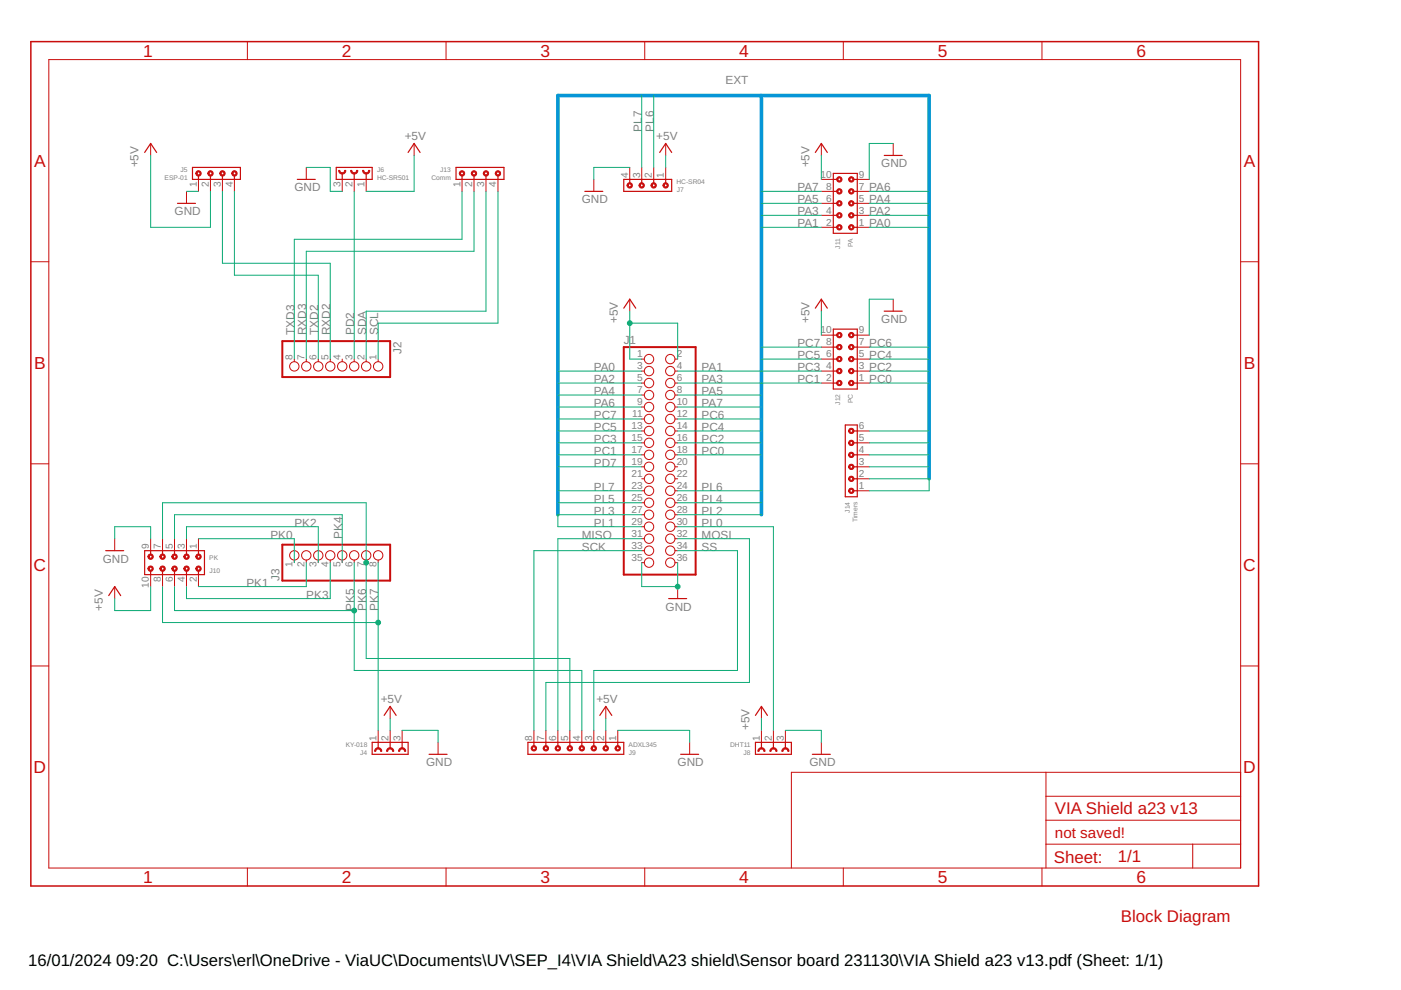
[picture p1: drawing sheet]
<svg xmlns="http://www.w3.org/2000/svg" width="297mm" height="210mm" viewBox="0 0 297 210" stroke-linecap="round" stroke-linejoin="round" font-family="sans-serif">
<path d="M59.9 72.3h22.8v7.6h-22.8zM132.2 73.6h15.3v48.2h-15.3zM59.9 115.5h22.8v7.6h-22.8z" fill="none" stroke="#c90d0c" stroke-width=".42"/>
<g fill="none" stroke="#c90d0c" stroke-width=".21">
<path d="M10.4 12.6h252.6v171.4h-252.6zM52.5 8.8v3.8M94.6 8.8v3.8M136.7 8.8v3.8M178.8 8.8v3.8M220.9 8.8v3.8M31.9 30.4v2.6M42.1 38v2.6M44.6 38v2.6M47.2 38v2.6M49.7 38v2.6M64.9 35.5v2.5"/>
<path d="M72.6 38v2.6M75.1 38v2.6M77.6 38v2.6M87.8 30.4v2.6M98 38v2.6M100.5 38v2.6M103 38v2.6M105.6 38v2.6M125.9 38v2.6M133.5 35.5v2.5M136.1 35.5v2.5M138.6 35.5v2.5"/>
<path d="M141.1 30.4v2.6M141.1 35.5v2.5M174.1 30.4v2.6M174.1 38h2.6M181.8 38h2.5M189.4 30.4v2.6M6.5 55.5h3.9M39.5 40.6v2.5M174.1 48.2h2.6M174.1 45.7h2.6M174.1 43.1h2.6M174.1 40.6h2.6"/>
<path d="M181.8 48.2h2.5M181.8 45.7h2.5M181.8 43.1h2.5M181.8 40.6h2.5M263 55.5h3.8M62.4 76.1v.6M64.9 76.1v.6M67.5 76.1v.6M70 76.1v.6M72.6 76.1v.6M75.1 76.1v.6M77.6 76.1v.6"/>
<path d="M80.2 76.1v.6M133.5 63.4v2.6M136.1 76.1h.5M136.1 78.7h.5M143.1 76.1h.6M143.1 78.7h.6M174.1 76.1h2.6M174.1 78.7h2.6M174.1 63.4v2.6M174.1 73.6h2.6M174.1 71.1h2.6M181.8 76.1h2.5"/>
<path d="M181.8 78.7h2.5M181.8 73.6h2.5M181.8 71.1h2.5M189.4 63.4v2.6M6.5 98.3h3.9M136.1 81.2h.5M136.1 83.8h.5M136.1 86.3h.5M136.1 88.8h.5M136.1 91.4h.5M136.1 93.9h.5M136.1 96.4h.5"/>
<path d="M136.1 99h.5M143.1 81.2h.6M143.1 83.8h.6M143.1 86.3h.6M143.1 88.8h.6M143.1 91.4h.6M143.1 93.9h.6M143.1 96.4h.6M143.1 99h.6M174.1 81.2h2.6M181.8 81.2h2.5M181.8 91.4h2.5"/>
<path d="M181.8 93.9h2.5M181.8 96.4h2.5M181.8 99h2.5M263 98.3h3.8M24.3 114.2v2.6M31.9 114.2v2.6M34.5 114.2v2.6M37 114.2v2.6M39.5 114.2v2.6M42.1 114.2v2.6M62.4 118.7v.6M64.9 118.7v.6"/>
<path d="M67.5 118.7v.6M70 118.7v.6M72.6 118.7v.6M75.1 118.7v.6M77.6 118.7v.6M80.2 118.7v.6M136.1 101.5h.5M136.1 104.1h.5M136.1 106.6h.5M136.1 109.1h.5M136.1 111.7h.5M136.1 114.2h.5"/>
<path d="M136.1 116.8h.5M136.1 119.3h.5M143.1 101.5h.6M143.1 104.1h.6M143.1 106.6h.6M143.1 109.1h.6M143.1 111.7h.6M143.1 114.2h.6M143.1 116.8h.6M143.1 119.3h.6M181.8 101.5h2.5M181.8 104.1h2.5"/>
<path d="M24.3 124.4v2.5M31.9 121.8v2.6M34.5 121.8v2.6M37 121.8v2.6M39.5 121.8v2.6M42.1 121.8v2.6M143.7 124.4v2.5M6.5 141.2h3.9M80.2 154.9v2.5M82.7 149.8v2.5M82.7 154.9v2.5M85.3 154.9v2.5"/>
<path d="M92.9 157.4v2.5M113.2 154.9v2.5M115.7 154.9v2.5M118.3 154.9v2.5M120.8 154.9v2.5M123.4 154.9v2.5M125.9 154.9v2.5M128.4 149.8v2.5M128.4 154.9v2.5M131 154.9v2.5M146.2 157.4v2.5M161.4 149.8v2.5"/>
<path d="M161.4 154.9v2.5M164 154.9v2.5M166.5 154.9v2.5M174.1 157.4v2.5M263 141.2h3.8M221.8 179h41.2M221.8 163.7v20.3M221.8 173.9h41.2M221.8 168.8h41.2M252.9 179v5M263 163.7h-95.2v20.3M52.5 184v3.9"/>
<path d="M94.6 184v3.9M136.7 184v3.9M178.8 184v3.9M220.9 184v3.9"/>
<circle cx="62.4" cy="77.7" r=".99"/>
<circle cx="64.9" cy="77.7" r=".99"/>
<circle cx="67.5" cy="77.7" r=".99"/>
<circle cx="70" cy="77.7" r=".99"/>
<circle cx="72.6" cy="77.7" r=".99"/>
<circle cx="75.1" cy="77.7" r=".99"/>
<circle cx="77.6" cy="77.7" r=".99"/>
<circle cx="80.2" cy="77.7" r=".99"/>
<circle cx="137.6" cy="78.7" r=".99"/>
<circle cx="137.6" cy="76.1" r=".99"/>
<circle cx="142.1" cy="76.1" r=".99"/>
<circle cx="142.1" cy="78.7" r=".99"/>
<circle cx="137.6" cy="91.4" r=".99"/>
<circle cx="137.6" cy="93.9" r=".99"/>
<circle cx="137.6" cy="96.4" r=".99"/>
<circle cx="137.6" cy="88.8" r=".99"/>
<circle cx="137.6" cy="99" r=".99"/>
<circle cx="137.6" cy="86.3" r=".99"/>
<circle cx="137.6" cy="83.8" r=".99"/>
<circle cx="137.6" cy="81.2" r=".99"/>
<circle cx="142.1" cy="88.8" r=".99"/>
<circle cx="142.1" cy="93.9" r=".99"/>
<circle cx="142.1" cy="91.4" r=".99"/>
<circle cx="142.1" cy="96.4" r=".99"/>
<circle cx="142.1" cy="99" r=".99"/>
<circle cx="142.1" cy="86.3" r=".99"/>
<circle cx="142.1" cy="81.2" r=".99"/>
<circle cx="142.1" cy="83.8" r=".99"/>
<circle cx="62.4" cy="117.8" r=".99"/>
<circle cx="64.9" cy="117.8" r=".99"/>
<circle cx="67.5" cy="117.8" r=".99"/>
<circle cx="70" cy="117.8" r=".99"/>
<circle cx="72.6" cy="117.8" r=".99"/>
<circle cx="75.1" cy="117.8" r=".99"/>
<circle cx="77.6" cy="117.8" r=".99"/>
<circle cx="80.2" cy="117.8" r=".99"/>
<circle cx="137.6" cy="119.3" r=".99"/>
<circle cx="137.6" cy="101.5" r=".99"/>
<circle cx="137.6" cy="106.6" r=".99"/>
<circle cx="137.6" cy="111.7" r=".99"/>
<circle cx="137.6" cy="116.8" r=".99"/>
<circle cx="137.6" cy="104.1" r=".99"/>
<circle cx="137.6" cy="109.1" r=".99"/>
<circle cx="137.6" cy="114.2" r=".99"/>
<circle cx="142.1" cy="116.8" r=".99"/>
<circle cx="142.1" cy="104.1" r=".99"/>
<circle cx="142.1" cy="106.6" r=".99"/>
<circle cx="142.1" cy="109.1" r=".99"/>
<circle cx="142.1" cy="119.3" r=".99"/>
<circle cx="142.1" cy="101.5" r=".99"/>
<circle cx="142.1" cy="114.2" r=".99"/>
<circle cx="142.1" cy="111.7" r=".99"/>
</g>
<g fill="none" stroke="#c90d0c" stroke-width=".25">
<path d="M30.7 32.3l1.2-1.9 1.3 1.9M40.8 35.5h10.2v2.5h-10.2zM42.1 37.2v.8M44.6 37.2v.8M47.2 37.2v.8M49.7 37.2v.8M63 38h3.8M71.3 35.5h7.6v2.5h-7.6zM72.6 36.8v1.2M75.1 36.8v1.2M77.6 36.8v1.2M86.5 32.3l1.3-1.9 1.3 1.9"/>
<path d="M96.7 35.5h10.1v2.5h-10.1zM98 37.2v.8M100.5 37.2v.8M103 37.2v.8M105.6 37.2v.8M132.2 38h10.2v2.6h-10.2zM133.5 38v.9M136.1 38v.9M138.6 38v.9M139.9 32.3l1.2-1.9 1.3 1.9M141.1 38v.9M172.9 32.3l1.2-1.9 1.3 1.9"/>
<path d="M176.7 38h.8M176.7 36.8h5.1v12.7h-5.1zM180.9 38h.9M187.5 33h3.8M37.6 43.1h3.8M124 40.6h3.8M176.7 40.6h.8M176.7 43.1h.8M176.7 45.7h.8M176.7 48.2h.8M180.9 40.6h.9M180.9 43.1h.9"/>
<path d="M180.9 45.7h.9M180.9 48.2h.9M132.2 65.3l1.3-1.9 1.3 1.9M172.9 65.3l1.2-1.9 1.3 1.9M176.7 69.8h5.1v12.7h-5.1zM176.7 73.6h.8M176.7 76.1h.8M176.7 78.7h.8M176.7 71.1h.8M180.9 73.6h.9M180.9 76.1h.9M180.9 78.7h.9"/>
<path d="M180.9 71.1h.9M187.5 66h3.8M176.7 81.2h.8M179.2 90.1h2.6v15.2h-2.6zM180.9 81.2h.9M180.9 99h.9M180.9 96.4h.9M180.9 93.9h.9M180.9 91.4h.9M22.4 116.8h3.8M30.7 116.8h12.6v5h-12.6zM31.9 116.8v.8"/>
<path d="M34.5 116.8v.8M37 116.8v.8M39.5 116.8v.8M42.1 116.8v.8M180.9 104.1h.9M180.9 101.5h.9M23.1 126.3l1.2-1.9 1.3 1.9M31.9 121v.8M34.5 121v.8M37 121v.8M39.5 121v.8M42.1 121v.8"/>
<path d="M141.8 126.9h3.8M78.9 157.4h7.6v2.5h-7.6zM80.2 157.4v1.3M81.4 151.7l1.3-1.9 1.3 1.9M82.7 157.4v1.3M85.3 157.4v1.3M91 159.9h3.8M111.9 157.4h20.3v2.5h-20.3zM113.2 157.4v.8M115.7 157.4v.8M118.3 157.4v.8M120.8 157.4v.8"/>
<path d="M123.4 157.4v.8M125.9 157.4v.8M127.2 151.7l1.2-1.9 1.3 1.9M128.4 157.4v.8M131 157.4v.8M144.3 159.9h3.8M160.2 157.4h7.6v2.5h-7.6zM160.2 151.7l1.2-1.9 1.3 1.9M161.4 157.4v1.3M164 157.4v1.3M166.5 157.4v1.3M172.2 159.9h3.8"/>
</g>
<g fill="#c90d0c" stroke="#c90d0c" stroke-width=".21">
<path d="M82.7 158.5l.6 .2 .2 .6h-.3l-.1-.3-.4-.2z" fill-rule="evenodd"/>
<path d="M82.2 158.7l.5-.2v.3l-.3 .1-.2 .4h-.2z" fill-rule="evenodd"/>
<path d="M80.2 158.5l.5 .2 .2 .6h-.2l-.1-.3-.4-.2z" fill-rule="evenodd"/>
<path d="M79.6 158.7l.6-.2v.3l-.3 .1-.2 .4h-.3z" fill-rule="evenodd"/>
<path d="M85.3 158.5l.5 .2 .2 .6h-.2l-.2-.4-.3-.1z" fill-rule="evenodd"/>
<path d="M84.7 158.7l.6-.2v.3l-.3 .1-.2 .4h-.3z" fill-rule="evenodd"/>
<path d="M74.3 36.1h.3l.2 .5h.3v.3l-.6-.2z" fill-rule="evenodd"/>
<path d="M75.6 36.1h.3l-.1 .4-.3 .3-.4 .1v-.3h.3z" fill-rule="evenodd"/>
<path d="M76.9 36.1h.2l.2 .5h.3v.3l-.5-.2z" fill-rule="evenodd"/>
<path d="M78.1 36.1h.3l-.1 .4-.3 .3-.4 .1v-.3h.3z" fill-rule="evenodd"/>
<path d="M71.8 36.1h.3l.2 .5h.3v.3l-.6-.2z" fill-rule="evenodd"/>
<path d="M73.1 36.1h.2v.4l-.4 .3-.3 .1v-.3h.3z" fill-rule="evenodd"/>
<path d="M164 158.5l.5 .2 .2 .6h-.2l-.2-.4-.3-.1z" fill-rule="evenodd"/>
<path d="M163.4 158.7l.6-.2v.3l-.3 .1-.2 .4h-.3z" fill-rule="evenodd"/>
<path d="M161.4 158.5l.6 .2 .2 .6h-.3l-.1-.4-.4-.1z" fill-rule="evenodd"/>
<path d="M160.9 158.7l.5-.2v.3l-.3 .1-.2 .4h-.2z" fill-rule="evenodd"/>
<path d="M166.5 158.5l.6 .2 .2 .6h-.3l-.2-.4-.3-.1z" fill-rule="evenodd"/>
<path d="M166 158.7l.5-.2v.3l-.3 .1-.2 .4h-.2z" fill-rule="evenodd"/>
<path d="M41.7 36.3a.58 .58 0 0 1 .9 .2 .58 .58 0 0 1-.4 .8 .58 .58 0 0 1-.7-.5h.3a.32 .32 0 0 1 .4-.4 .32 .32 0 0 1 .1 .5 .32 .32 0 0 1-.5 0l-.3-.1z" fill-rule="evenodd"/>
<path d="M44.2 36.3a.58 .58 0 0 1 .9 .2 .58 .58 0 0 1-.3 .8 .58 .58 0 0 1-.8-.5h.3a.32 .32 0 0 1 .4-.4 .32 .32 0 0 1 .2 .5 .32 .32 0 0 1-.6 0l-.3-.1z" fill-rule="evenodd"/>
<path d="M46.8 36.3a.58 .58 0 0 1 .9 .2 .58 .58 0 0 1-.4 .8 .58 .58 0 0 1-.7-.5h.2a.32 .32 0 0 1 .4-.4 .32 .32 0 0 1 .2 .5 .32 .32 0 0 1-.5 0l-.3-.1z" fill-rule="evenodd"/>
<path d="M49.3 36.3a.58 .58 0 0 1 .9 .2 .58 .58 0 0 1-.4 .8 .58 .58 0 0 1-.7-.5h.3a.32 .32 0 0 1 .4-.4 .32 .32 0 0 1 .2 .5 .32 .32 0 0 1-.6 0l-.3-.1z" fill-rule="evenodd"/>
<path d="M140.8 38.9a.57 .57 0 0 1 .8 .1 .57 .57 0 0 1-.3 .9 .57 .57 0 0 1-.7-.6h.2a.31 .31 0 0 1 .5-.3 .31 .31 0 0 1 0 .5 .31 .31 0 0 1-.5-.1v-.1h-.2z" fill-rule="evenodd"/>
<path d="M138.2 38.9a.57 .57 0 0 1 .9 .1 .57 .57 0 0 1-.4 .9 .57 .57 0 0 1-.7-.6h.3a.31 .31 0 0 1 .4-.3 .31 .31 0 0 1 .1 .5 .31 .31 0 0 1-.5-.1v-.1h-.3z" fill-rule="evenodd"/>
<path d="M135.7 38.9a.57 .57 0 0 1 .9 .1 .57 .57 0 0 1-.4 .9 .57 .57 0 0 1-.7-.6h.2a.31 .31 0 0 1 .5-.3 .31 .31 0 0 1 .1 .5 .31 .31 0 0 1-.5-.1l-.1-.1h-.2z" fill-rule="evenodd"/>
<path d="M133.1 38.9a.57 .57 0 0 1 .9 .1 .57 .57 0 0 1-.3 .9 .57 .57 0 0 1-.8-.6h.3a.31 .31 0 0 1 .4-.3 .31 .31 0 0 1 .1 .5 .31 .31 0 0 1-.5-.1v-.1h-.3z" fill-rule="evenodd"/>
<path d="M130.6 158.2a.57 .57 0 0 1 .9 .2 .57 .57 0 0 1-.4 .8 .57 .57 0 0 1-.7-.5h.3a.31 .31 0 0 1 .4-.3 .31 .31 0 0 1 .1 .5 .31 .31 0 0 1-.5-.1v-.1h-.3z" fill-rule="evenodd"/>
<path d="M128.1 158.2a.57 .57 0 0 1 .8 .2 .57 .57 0 0 1-.3 .8 .57 .57 0 0 1-.7-.5h.2a.31 .31 0 0 1 .5-.3 .31 .31 0 0 1 0 .5 .31 .31 0 0 1-.5-.1v-.1h-.2z" fill-rule="evenodd"/>
<path d="M125.5 158.2a.57 .57 0 0 1 .9 .2 .57 .57 0 0 1-.4 .8 .57 .57 0 0 1-.7-.5h.3a.31 .31 0 0 1 .4-.3 .31 .31 0 0 1 .1 .5 .31 .31 0 0 1-.5-.1v-.1h-.3z" fill-rule="evenodd"/>
<path d="M123 158.2a.57 .57 0 0 1 .9 .2 .57 .57 0 0 1-.4 .8 .57 .57 0 0 1-.7-.5h.2a.31 .31 0 0 1 .5-.3 .31 .31 0 0 1 .1 .5 .31 .31 0 0 1-.5-.1l-.1-.1h-.2z" fill-rule="evenodd"/>
<path d="M120.4 158.2a.57 .57 0 0 1 .9 .2 .57 .57 0 0 1-.4 .8 .57 .57 0 0 1-.7-.5h.3a.31 .31 0 0 1 .4-.3 .31 .31 0 0 1 .1 .5 .31 .31 0 0 1-.5-.1v-.1h-.3z" fill-rule="evenodd"/>
<path d="M117.9 158.2a.57 .57 0 0 1 .9 .2 .57 .57 0 0 1-.4 .8 .57 .57 0 0 1-.7-.5h.3a.31 .31 0 0 1 .4-.3 .31 .31 0 0 1 .1 .5 .31 .31 0 0 1-.5-.1v-.1h-.3z" fill-rule="evenodd"/>
<path d="M115.4 158.2a.57 .57 0 0 1 .8 .2 .57 .57 0 0 1-.3 .8 .57 .57 0 0 1-.7-.5h.2a.31 .31 0 0 1 .5-.3 .31 .31 0 0 1 0 .5 .31 .31 0 0 1-.5-.1v-.1h-.2z" fill-rule="evenodd"/>
<path d="M112.8 158.2a.57 .57 0 0 1 .9 .2 .57 .57 0 0 1-.4 .8 .57 .57 0 0 1-.7-.5h.3a.32 .32 0 0 1 .4-.3 .32 .32 0 0 1 .1 .5 .32 .32 0 0 1-.5-.1v-.1h-.3z" fill-rule="evenodd"/>
<path d="M177.6 40.2a.58 .58 0 0 1 .9 .1 .58 .58 0 0 1-.4 .8 .58 .58 0 0 1-.7-.5h.2a.32 .32 0 0 1 .4-.4 .32 .32 0 0 1 .2 .5 .32 .32 0 0 1-.5 0l-.3-.1z" fill-rule="evenodd"/>
<path d="M177.6 42.7a.58 .58 0 0 1 .9 .2 .58 .58 0 0 1-.4 .8 .58 .58 0 0 1-.7-.6h.2a.32 .32 0 0 1 .4-.3 .32 .32 0 0 1 .2 .5 .32 .32 0 0 1-.5-.1l-.3-.1z" fill-rule="evenodd"/>
<path d="M177.6 45.2a.58 .58 0 0 1 .9 .2 .58 .58 0 0 1-.4 .8 .58 .58 0 0 1-.7-.5h.2a.32 .32 0 0 1 .4-.4 .32 .32 0 0 1 .2 .5 .32 .32 0 0 1-.5 0l-.3-.1z" fill-rule="evenodd"/>
<path d="M177.6 47.8a.58 .58 0 0 1 .9 .1 .58 .58 0 0 1-.4 .9 .58 .58 0 0 1-.7-.6h.2a.32 .32 0 0 1 .4-.3 .32 .32 0 0 1 .2 .5 .32 .32 0 0 1-.5-.1l-.3-.1z" fill-rule="evenodd"/>
<path d="M177.6 37.6a.58 .58 0 0 1 .9 .2 .58 .58 0 0 1-.4 .8 .58 .58 0 0 1-.7-.6h.2a.32 .32 0 0 1 .4-.3 .32 .32 0 0 1 .2 .5 .32 .32 0 0 1-.5 0l-.3-.2z" fill-rule="evenodd"/>
<path d="M180.1 47.8a.58 .58 0 0 1 .9 .1 .58 .58 0 0 1-.4 .9 .58 .58 0 0 1-.7-.6h.3a.32 .32 0 0 1 .4-.3 .32 .32 0 0 1 .1 .5 .32 .32 0 0 1-.5-.1l-.3-.1z" fill-rule="evenodd"/>
<path d="M180.1 45.2a.58 .58 0 0 1 .9 .2 .58 .58 0 0 1-.4 .8 .58 .58 0 0 1-.7-.5h.3a.32 .32 0 0 1 .4-.4 .32 .32 0 0 1 .1 .5 .32 .32 0 0 1-.5 0l-.3-.1z" fill-rule="evenodd"/>
<path d="M180.1 42.7a.58 .58 0 0 1 .9 .2 .58 .58 0 0 1-.4 .8 .58 .58 0 0 1-.7-.6h.3a.32 .32 0 0 1 .4-.3 .32 .32 0 0 1 .1 .5 .32 .32 0 0 1-.5-.1l-.3-.1z" fill-rule="evenodd"/>
<path d="M180.1 40.2a.58 .58 0 0 1 .9 .1 .58 .58 0 0 1-.4 .8 .58 .58 0 0 1-.7-.5h.3a.32 .32 0 0 1 .4-.4 .32 .32 0 0 1 .1 .5 .32 .32 0 0 1-.5 0l-.3-.1z" fill-rule="evenodd"/>
<path d="M180.1 37.6a.58 .58 0 0 1 .9 .2 .58 .58 0 0 1-.4 .8 .58 .58 0 0 1-.7-.6h.3a.32 .32 0 0 1 .4-.3 .32 .32 0 0 1 .1 .5 .32 .32 0 0 1-.5 0l-.3-.2z" fill-rule="evenodd"/>
<path d="M177.6 73.2a.58 .58 0 0 1 .9 .1 .58 .58 0 0 1-.4 .9 .58 .58 0 0 1-.7-.6h.2a.32 .32 0 0 1 .4-.3 .32 .32 0 0 1 .2 .5 .32 .32 0 0 1-.5-.1l-.3-.1z" fill-rule="evenodd"/>
<path d="M177.6 75.7a.58 .58 0 0 1 .9 .2 .58 .58 0 0 1-.4 .8 .58 .58 0 0 1-.7-.6h.2a.32 .32 0 0 1 .4-.3 .32 .32 0 0 1 .2 .5 .32 .32 0 0 1-.5 0l-.3-.2z" fill-rule="evenodd"/>
<path d="M177.6 78.3a.58 .58 0 0 1 .9 .1 .58 .58 0 0 1-.4 .8 .58 .58 0 0 1-.7-.5h.2a.32 .32 0 0 1 .4-.4 .32 .32 0 0 1 .2 .5 .32 .32 0 0 1-.5 0l-.3-.1z" fill-rule="evenodd"/>
<path d="M177.6 80.8a.58 .58 0 0 1 .9 .2 .58 .58 0 0 1-.4 .8 .58 .58 0 0 1-.7-.6h.2a.32 .32 0 0 1 .4-.3 .32 .32 0 0 1 .2 .5 .32 .32 0 0 1-.5-.1l-.3-.1z" fill-rule="evenodd"/>
<path d="M177.6 70.6a.58 .58 0 0 1 .9 .2 .58 .58 0 0 1-.4 .8 .58 .58 0 0 1-.7-.5h.2a.32 .32 0 0 1 .4-.4 .32 .32 0 0 1 .2 .5 .32 .32 0 0 1-.5 0l-.3-.1z" fill-rule="evenodd"/>
<path d="M180.1 80.8a.58 .58 0 0 1 .9 .2 .58 .58 0 0 1-.4 .8 .58 .58 0 0 1-.7-.6h.3a.32 .32 0 0 1 .4-.3 .32 .32 0 0 1 .1 .5 .32 .32 0 0 1-.5-.1l-.3-.1z" fill-rule="evenodd"/>
<path d="M180.1 78.3a.58 .58 0 0 1 .9 .1 .58 .58 0 0 1-.4 .8 .58 .58 0 0 1-.7-.5h.3a.32 .32 0 0 1 .4-.4 .32 .32 0 0 1 .1 .5 .32 .32 0 0 1-.5 0l-.3-.1z" fill-rule="evenodd"/>
<path d="M180.1 75.7a.58 .58 0 0 1 .9 .2 .58 .58 0 0 1-.4 .8 .58 .58 0 0 1-.7-.6h.3a.32 .32 0 0 1 .4-.3 .32 .32 0 0 1 .1 .5 .32 .32 0 0 1-.5 0l-.3-.2z" fill-rule="evenodd"/>
<path d="M180.1 73.2a.58 .58 0 0 1 .9 .1 .58 .58 0 0 1-.4 .9 .58 .58 0 0 1-.7-.6h.3a.32 .32 0 0 1 .4-.3 .32 .32 0 0 1 .1 .5 .32 .32 0 0 1-.5-.1l-.3-.1z" fill-rule="evenodd"/>
<path d="M180.1 70.6a.58 .58 0 0 1 .9 .2 .58 .58 0 0 1-.4 .8 .58 .58 0 0 1-.7-.5h.3a.32 .32 0 0 1 .4-.4 .32 .32 0 0 1 .1 .5 .32 .32 0 0 1-.5 0l-.3-.1z" fill-rule="evenodd"/>
<path d="M34.1 120.1a.58 .58 0 0 1 .9 .2 .58 .58 0 0 1-.4 .8 .58 .58 0 0 1-.7-.5h.2a.32 .32 0 0 1 .4-.4 .32 .32 0 0 1 .2 .5 .32 .32 0 0 1-.5 0l-.3-.1z" fill-rule="evenodd"/>
<path d="M36.6 120.1a.58 .58 0 0 1 .9 .2 .58 .58 0 0 1-.4 .8 .58 .58 0 0 1-.7-.5h.3a.32 .32 0 0 1 .4-.4 .32 .32 0 0 1 .2 .5 .32 .32 0 0 1-.6 0l-.3-.1z" fill-rule="evenodd"/>
<path d="M39.2 120.1a.58 .58 0 0 1 .9 .2 .58 .58 0 0 1-.4 .8 .58 .58 0 0 1-.7-.5h.2a.32 .32 0 0 1 .4-.4 .32 .32 0 0 1 .2 .5 .32 .32 0 0 1-.5 0l-.3-.1z" fill-rule="evenodd"/>
<path d="M41.7 120.1a.58 .58 0 0 1 .9 .2 .58 .58 0 0 1-.4 .8 .58 .58 0 0 1-.7-.5h.3a.32 .32 0 0 1 .4-.4 .32 .32 0 0 1 .1 .5 .32 .32 0 0 1-.5 0l-.3-.1z" fill-rule="evenodd"/>
<path d="M31.5 120.1a.57 .57 0 0 1 .9 .2 .57 .57 0 0 1-.3 .8 .57 .57 0 0 1-.7-.5h.2a.31 .31 0 0 1 .5-.3 .31 .31 0 0 1 0 .5 .31 .31 0 0 1-.5-.1v-.1h-.2z" fill-rule="evenodd"/>
<path d="M41.7 117.6a.58 .58 0 0 1 .9 .2 .58 .58 0 0 1-.4 .8 .58 .58 0 0 1-.7-.6h.3a.32 .32 0 0 1 .4-.3 .32 .32 0 0 1 .1 .5 .32 .32 0 0 1-.5 0l-.3-.2z" fill-rule="evenodd"/>
<path d="M39.2 117.6a.58 .58 0 0 1 .9 .2 .58 .58 0 0 1-.4 .8 .58 .58 0 0 1-.7-.6h.2a.32 .32 0 0 1 .4-.3 .32 .32 0 0 1 .2 .5 .32 .32 0 0 1-.5 0l-.3-.2z" fill-rule="evenodd"/>
<path d="M36.6 117.6a.58 .58 0 0 1 .9 .2 .58 .58 0 0 1-.4 .8 .58 .58 0 0 1-.7-.6h.3a.32 .32 0 0 1 .4-.3 .32 .32 0 0 1 .2 .5 .32 .32 0 0 1-.6 0l-.3-.2z" fill-rule="evenodd"/>
<path d="M34.1 117.6a.58 .58 0 0 1 .9 .2 .58 .58 0 0 1-.4 .8 .58 .58 0 0 1-.7-.6h.2a.32 .32 0 0 1 .4-.3 .32 .32 0 0 1 .2 .5 .32 .32 0 0 1-.5 0l-.3-.2z" fill-rule="evenodd"/>
<path d="M31.5 117.6a.57 .57 0 0 1 .9 .1 .57 .57 0 0 1-.3 .9 .57 .57 0 0 1-.7-.6h.2a.31 .31 0 0 1 .5-.2 .31 .31 0 0 1 0 .5 .31 .31 0 0 1-.5-.1v-.2h-.2z" fill-rule="evenodd"/>
<path d="M180.1 103.6a.58 .58 0 0 1 .9 .2 .58 .58 0 0 1-.4 .8 .58 .58 0 0 1-.7-.5h.3a.32 .32 0 0 1 .4-.4 .32 .32 0 0 1 .1 .5 .32 .32 0 0 1-.5 0l-.3-.1z" fill-rule="evenodd"/>
<path d="M180.1 101.1a.58 .58 0 0 1 .9 .2 .58 .58 0 0 1-.4 .8 .58 .58 0 0 1-.7-.6h.3a.32 .32 0 0 1 .4-.3 .32 .32 0 0 1 .1 .5 .32 .32 0 0 1-.5 0v-.2h-.3z" fill-rule="evenodd"/>
<path d="M180.1 98.6a.58 .58 0 0 1 .9 .1 .58 .58 0 0 1-.4 .8 .58 .58 0 0 1-.7-.5h.3a.32 .32 0 0 1 .4-.3 .32 .32 0 0 1 .1 .5 .32 .32 0 0 1-.5-.1v-.1h-.3z" fill-rule="evenodd"/>
<path d="M180.1 96a.58 .58 0 0 1 .9 .2 .58 .58 0 0 1-.4 .8 .58 .58 0 0 1-.7-.6h.3a.32 .32 0 0 1 .4-.3 .32 .32 0 0 1 .1 .5 .32 .32 0 0 1-.5 0v-.2h-.3z" fill-rule="evenodd"/>
<path d="M180.1 93.5a.58 .58 0 0 1 .9 .1 .58 .58 0 0 1-.4 .9 .58 .58 0 0 1-.7-.6h.3a.32 .32 0 0 1 .4-.3 .32 .32 0 0 1 .1 .5 .32 .32 0 0 1-.5-.1v-.1h-.3z" fill-rule="evenodd"/>
<path d="M180.1 90.9a.58 .58 0 0 1 .9 .2 .58 .58 0 0 1-.4 .8 .58 .58 0 0 1-.7-.5h.3a.32 .32 0 0 1 .4-.4 .32 .32 0 0 1 .1 .5 .32 .32 0 0 1-.5 0l-.3-.1z" fill-rule="evenodd"/>
<path d="M97.6 36.3a.57 .57 0 0 1 .9 .2 .57 .57 0 0 1-.4 .8 .57 .57 0 0 1-.7-.5h.2a.32 .32 0 0 1 .5-.3 .32 .32 0 0 1 .1 .5 .32 .32 0 0 1-.5-.1l-.1-.1h-.2z" fill-rule="evenodd"/>
<path d="M100.1 36.3a.57 .57 0 0 1 .9 .2 .57 .57 0 0 1-.4 .8 .57 .57 0 0 1-.7-.5h.3a.32 .32 0 0 1 .4-.3 .32 .32 0 0 1 .1 .5 .32 .32 0 0 1-.5-.1v-.1h-.3z" fill-rule="evenodd"/>
<path d="M102.7 36.3a.57 .57 0 0 1 .8 .2 .57 .57 0 0 1-.3 .8 .57 .57 0 0 1-.7-.5h.2a.32 .32 0 0 1 .5-.3 .32 .32 0 0 1 .1 .5 .32 .32 0 0 1-.6-.1v-.1h-.2z" fill-rule="evenodd"/>
<path d="M105.2 36.3a.57 .57 0 0 1 .9 .2 .57 .57 0 0 1-.4 .8 .57 .57 0 0 1-.7-.5h.3a.32 .32 0 0 1 .4-.3 .32 .32 0 0 1 .1 .5 .32 .32 0 0 1-.5-.1v-.1h-.3z" fill-rule="evenodd"/>
</g>
<path d="M6.5 8.8h260.3v179.1h-260.3z" fill="none" stroke="#c90d0c" stroke-width=".32"/>
<path d="M161.4 20.3v88.8M197 101.5v-81.2h-78.7v88.8" fill="none" stroke="#0696d7" stroke-width=".76"/>
<g fill="none" stroke="#0dab76" stroke-width=".21">
<path d="M31.9 33v15.2h12.7v-7.6M64.9 35.5h5.1v5.1h2.6M87.8 33v7.6h-10.2M133.5 35.5h-7.6v2.5M136.1 20.3v15.2M138.6 20.3v15.2M141.1 33v2.5M174.1 33v5M189.4 30.4h-5.1v7.6M39.5 40.6h2.6M47.2 40.6v15.2h22.8v20.3M49.7 40.6v17.8h17.8v17.7"/>
<path d="M75.1 40.6v35.5M98 40.6v10.1h-35.6v25.4M100.5 40.6v12.7h-35.6v22.8M103 40.6v25.4h-25.4v10.1M105.6 40.6v27.9h-25.4v7.6M161.4 40.6h12.7M161.4 48.2h12.7M161.4 45.7h12.7M161.4 43.1h12.7M184.3 40.6h12.7M184.3 48.2h12.7M184.3 45.7h12.7"/>
<path d="M184.3 43.1h12.7M118.3 78.7h17.8M133.5 66v10.1h2.6M133.5 68.5h10.2v7.6M143.7 78.7h30.4M161.4 76.1h12.7M161.4 73.6h12.7M174.1 66v5.1M184.3 76.1h12.7M184.3 78.7h12.7M184.3 73.6h12.7M189.4 63.4h-5.1v7.7"/>
<path d="M118.3 81.2h17.8M118.3 83.8h17.8M118.3 86.3h17.8M118.3 88.8h17.8M118.3 91.4h17.8M118.3 93.9h17.8M118.3 96.4h17.8M118.3 99h17.8M143.7 81.2h30.4M143.7 83.8h17.7M143.7 86.3h17.7M143.7 88.8h17.7"/>
<path d="M143.7 91.4h17.7M143.7 93.9h17.7M143.7 96.4h17.7M184.3 81.2h12.7M184.3 91.4h12.7M184.3 93.9h12.7M184.3 96.4h12.7M184.3 99h12.7M24.3 114.2v-2.5h7.6v2.5M34.5 114.2v-7.6h43.1v33h43.2v15.3M37 114.2v-5.1h35.6v10.2M39.5 114.2v-2.5h28v7.6"/>
<path d="M42.1 114.2h20.3v5.1M64.9 119.3v5.1h-22.8M70 119.3v7.6h-30.5v-2.5M75.1 119.3v22.9h48.3v12.7M80.2 119.3v35.6M118.3 106.6h17.8M118.3 104.1h17.8M136.1 119.3v5.1h7.6v-5.1M136.1 109.1h-17.8v2.6h17.8M136.1 116.8h-22.9v38.1M136.1 114.2h-17.8v40.7M143.7 116.8h12.7v25.4h-30.5v12.7"/>
<path d="M143.7 111.7h20.3v43.2M143.7 114.2h15.2v30.5h-43.2v10.2M143.7 106.6h17.7M143.7 109.1h17.7M143.7 104.1h17.7M184.3 101.5h12.7v2.6h-12.7M31.9 124.4v5.1h-7.6v-2.6M34.5 124.4v7.6h45.7M37 124.4v5.1h38.1M82.7 152.3v2.6M85.3 154.9h7.6v2.5M128.4 152.3v2.6"/>
<path d="M131 154.9h15.2v2.5M161.4 152.3v2.6M166.5 154.9h7.6v2.5"/>
</g>
<g fill="#0dab76" stroke="#0dab76" stroke-width=".21">
<circle cx="133.5" cy="68.5" r=".51"/>
<circle cx="143.7" cy="124.4" r=".51"/>
<circle cx="80.2" cy="132" r=".51"/>
<circle cx="77.6" cy="119.3" r=".51"/>
<circle cx="75.1" cy="129.5" r=".51"/>
</g>
<g font-size="3.7" fill="#c90d0c">
<text x="30.4" y="12">1</text>
<text x="72.5" y="12">2</text>
<text x="114.6" y="12">3</text>
<text x="156.7" y="12">4</text>
<text x="198.8" y="12">5</text>
<text x="241" y="12">6</text>
<text x="7.2" y="35.4">A</text>
<text x="263.7" y="35.4">A</text>
<text x="7.2" y="78.2">B</text>
<text x="263.7" y="78.2">B</text>
<text x="7.1" y="121.1">C</text>
<text x="263.6" y="121.1">C</text>
<text x="7.1" y="163.9">D</text>
<text x="263.6" y="163.9">D</text>
<text x="30.4" y="187.2">1</text>
<text x="72.5" y="187.2">2</text>
<text x="114.6" y="187.2">3</text>
<text x="156.7" y="187.2">4</text>
<text x="198.8" y="187.2">5</text>
<text x="241" y="187.2">6</text>
</g>
<g font-size="3.6" fill="#c90d0c">
<text x="223.7" y="172.6">VIA Shield a23 v13</text>
<text x="223.4" y="182.9">Sheet:</text>
<text x="237" y="182.8">1/1</text>
<text x="237.6" y="195.5">Block Diagram</text>
</g>
<g font-size="3.5">
<text x="6" y="204.7">16/01/2024</text>
<text x="24.7" y="204.7">09:20 C:\Users\erl\OneDrive - ViaUC\Documents\UV\SEP_I4\VIA Shield\A23 shield\Sensor board 231130\VIA Shield a23 v13.pdf (Sheet: 1/1)</text>
</g>
<text font-size="3.2" fill="#c90d0c" x="223.7" y="177.7">not saved!</text>
<g font-size="2.5" fill="#808080">
<text x="153.8" y="17.7">EXT</text>
<text x="85.8" y="29.7">+5V</text>
<text x="136.1" y="27.9" transform="rotate(-90 136.1 27.9)">PL7</text>
<text x="138.6" y="27.9" transform="rotate(-90 138.6 27.9)">PL6</text>
<text x="139.1" y="29.7">+5V</text>
<text x="29.4" y="35.5" transform="rotate(-90 29.4 35.5)">+5V</text>
<text x="171.6" y="35.5" transform="rotate(-90 171.6 35.5)">+5V</text>
<text x="186.8" y="35.5">GND</text>
<text x="62.4" y="40.6">GND</text>
<text x="169.1" y="40.6">PA7</text>
<text x="184.3" y="40.6">PA6</text>
<text x="37" y="45.7">GND</text>
<text x="123.4" y="43.1">GND</text>
<text x="169.1" y="45.7">PA3</text>
<text x="169.1" y="43.1">PA5</text>
<text x="184.3" y="45.7">PA2</text>
<text x="184.3" y="43.1">PA4</text>
<text x="169.1" y="48.2">PA1</text>
<text x="184.3" y="48.2">PA0</text>
<text x="62.4" y="71.1" transform="rotate(-90 62.4 71.1)">TXD3</text>
<text x="64.9" y="71.1" transform="rotate(-90 64.9 71.1)">RXD3</text>
<text x="67.5" y="71.1" transform="rotate(-90 67.5 71.1)">TXD2</text>
<text x="70" y="71.1" transform="rotate(-90 70 71.1)">RXD2</text>
<text x="75.1" y="71.1" transform="rotate(-90 75.1 71.1)">PD2</text>
<text x="77.6" y="71.1" transform="rotate(-90 77.6 71.1)">SDA</text>
<text x="80.2" y="71.1" transform="rotate(-90 80.2 71.1)">SCL</text>
<text x="131" y="68.5" transform="rotate(-90 131 68.5)">+5V</text>
<text x="171.6" y="68.5" transform="rotate(-90 171.6 68.5)">+5V</text>
<text x="186.8" y="68.5">GND</text>
<text x="85.1" y="75" transform="rotate(-90 85.1 75)">J2</text>
<text x="132.2" y="73">J1</text>
<text x="169.1" y="73.6">PC7</text>
<text x="169.1" y="76.1">PC5</text>
<text x="184.3" y="73.6">PC6</text>
<text x="184.3" y="76.1">PC4</text>
<text x="125.9" y="78.7">PA0</text>
<text x="125.9" y="81.2">PA2</text>
<text x="125.9" y="83.7">PA4</text>
<text x="148.7" y="78.7">PA1</text>
<text x="148.7" y="81.2">PA3</text>
<text x="148.7" y="83.7">PA5</text>
<text x="169.1" y="78.7">PC3</text>
<text x="169.1" y="81.2">PC1</text>
<text x="184.3" y="78.7">PC2</text>
<text x="184.3" y="81.2">PC0</text>
<text x="125.9" y="86.3">PA6</text>
<text x="125.9" y="88.8">PC7</text>
<text x="148.7" y="86.3">PA7</text>
<text x="148.7" y="88.8">PC6</text>
<text x="125.9" y="91.4">PC5</text>
<text x="125.9" y="93.9">PC3</text>
<text x="148.7" y="91.4">PC4</text>
<text x="148.7" y="93.9">PC2</text>
<text x="125.9" y="96.4">PC1</text>
<text x="125.9" y="99">PD7</text>
<text x="148.7" y="96.4">PC0</text>
<text x="125.9" y="104.1">PL7</text>
<text x="125.9" y="106.6">PL5</text>
<text x="148.7" y="104.1">PL6</text>
<text x="148.7" y="106.6">PL4</text>
<text x="62.4" y="111.7">PK2</text>
<text x="125.9" y="109.1">PL3</text>
<text x="125.9" y="111.7">PL1</text>
<text x="148.7" y="111.7">PL0</text>
<text x="148.7" y="109.1">PL2</text>
<text x="21.8" y="119.3">GND</text>
<text x="57.3" y="114.2">PK0</text>
<text x="72.6" y="114.2" transform="rotate(-90 72.6 114.2)">PK4</text>
<text x="123.4" y="114.2">MISO</text>
<text x="123.4" y="116.8">SCK</text>
<text x="148.7" y="116.8">SS</text>
<text x="148.7" y="114.2">MOSI</text>
<text x="52.2" y="124.4">PK1</text>
<text x="59.2" y="123.1" transform="rotate(-90 59.2 123.1)">J3</text>
<text x="21.8" y="129.5" transform="rotate(-90 21.8 129.5)">+5V</text>
<text x="64.9" y="126.9">PK3</text>
<text x="75.1" y="129.5" transform="rotate(-90 75.1 129.5)">PK5</text>
<text x="77.6" y="129.5" transform="rotate(-90 77.6 129.5)">PK6</text>
<text x="80.2" y="129.5" transform="rotate(-90 80.2 129.5)">PK7</text>
<text x="141.1" y="129.5">GND</text>
<text x="80.7" y="149">+5V</text>
<text x="126.4" y="149">+5V</text>
<text x="158.9" y="154.9" transform="rotate(-90 158.9 154.9)">+5V</text>
<text x="90.3" y="162.5">GND</text>
<text x="143.7" y="162.5">GND</text>
<text x="171.6" y="162.5">GND</text>
</g>
<g font-size="2.1" fill="#808080">
<text x="41.7" y="39.6" transform="rotate(-90 41.7 39.6)">1</text>
<text x="44.3" y="39.6" transform="rotate(-90 44.3 39.6)">2</text>
<text x="46.8" y="39.6" transform="rotate(-90 46.8 39.6)">3</text>
<text x="49.4" y="39.6" transform="rotate(-90 49.4 39.6)">4</text>
<text x="72.2" y="39.6" transform="rotate(-90 72.2 39.6)">3</text>
<text x="74.7" y="39.6" transform="rotate(-90 74.7 39.6)">2</text>
<text x="77.3" y="39.6" transform="rotate(-90 77.3 39.6)">1</text>
<text x="97.6" y="39.6" transform="rotate(-90 97.6 39.6)">1</text>
<text x="100.1" y="39.6" transform="rotate(-90 100.1 39.6)">2</text>
<text x="102.7" y="39.6" transform="rotate(-90 102.7 39.6)">3</text>
<text x="105.2" y="39.6" transform="rotate(-90 105.2 39.6)">4</text>
<text x="133.2" y="37.7" transform="rotate(-90 133.2 37.7)">4</text>
<text x="135.7" y="37.7" transform="rotate(-90 135.7 37.7)">3</text>
<text x="138.2" y="37.7" transform="rotate(-90 138.2 37.7)">2</text>
<text x="140.8" y="37.7" transform="rotate(-90 140.8 37.7)">1</text>
<text x="174" y="37.7">10</text>
<text x="175.1" y="40.2">8</text>
<text x="182.1" y="40.2">7</text>
<text x="182.1" y="37.7">9</text>
<text x="175.1" y="47.8">2</text>
<text x="175.1" y="45.3">4</text>
<text x="175.1" y="42.8">6</text>
<text x="182.1" y="47.8">1</text>
<text x="182.1" y="45.3">3</text>
<text x="182.1" y="42.8">5</text>
<text x="174" y="70.7">10</text>
<text x="182.1" y="70.7">9</text>
<text x="62" y="76.3" transform="rotate(-90 62 76.3)">8</text>
<text x="64.6" y="76.3" transform="rotate(-90 64.6 76.3)">7</text>
<text x="67.1" y="76.3" transform="rotate(-90 67.1 76.3)">6</text>
<text x="69.7" y="76.3" transform="rotate(-90 69.7 76.3)">5</text>
<text x="72.2" y="76.3" transform="rotate(-90 72.2 76.3)">4</text>
<text x="74.7" y="76.3" transform="rotate(-90 74.7 76.3)">3</text>
<text x="77.3" y="76.3" transform="rotate(-90 77.3 76.3)">2</text>
<text x="79.8" y="76.3" transform="rotate(-90 79.8 76.3)">1</text>
<text x="135.1" y="75.8">1</text>
<text x="143.5" y="75.8">2</text>
<text x="175.1" y="75.8">6</text>
<text x="175.1" y="73.2">8</text>
<text x="182.1" y="75.8">5</text>
<text x="182.1" y="73.2">7</text>
<text x="135.1" y="78.3">3</text>
<text x="135.1" y="80.9">5</text>
<text x="135.1" y="83.4">7</text>
<text x="143.5" y="78.3">4</text>
<text x="143.5" y="80.9">6</text>
<text x="143.5" y="83.4">8</text>
<text x="175.1" y="80.9">2</text>
<text x="175.1" y="78.3">4</text>
<text x="182.1" y="80.9">1</text>
<text x="182.1" y="78.3">3</text>
<text x="134" y="88.5">11</text>
<text x="135.1" y="85.9">9</text>
<text x="143.5" y="85.9">10</text>
<text x="143.5" y="88.5">12</text>
<text x="133.9" y="91">13</text>
<text x="133.9" y="93.6">15</text>
<text x="143.5" y="91">14</text>
<text x="143.5" y="93.6">16</text>
<text x="182.1" y="93.6">5</text>
<text x="182.1" y="91">6</text>
<text x="133.9" y="96.1">17</text>
<text x="133.9" y="98.6">19</text>
<text x="133.9" y="101.2">21</text>
<text x="143.5" y="96.1">18</text>
<text x="143.5" y="98.6">20</text>
<text x="143.5" y="101.2">22</text>
<text x="182.1" y="101.2">2</text>
<text x="182.1" y="98.6">3</text>
<text x="182.1" y="96.1">4</text>
<text x="133.9" y="103.7">23</text>
<text x="133.9" y="106.2">25</text>
<text x="143.5" y="103.7">24</text>
<text x="143.5" y="106.2">26</text>
<text x="182.1" y="103.7">1</text>
<text x="133.9" y="108.8">27</text>
<text x="133.9" y="111.3">29</text>
<text x="133.9" y="113.9">31</text>
<text x="143.5" y="108.8">28</text>
<text x="143.5" y="111.3">30</text>
<text x="143.5" y="113.9">32</text>
<text x="31.6" y="116.4" transform="rotate(-90 31.6 116.4)">9</text>
<text x="34.1" y="116.4" transform="rotate(-90 34.1 116.4)">7</text>
<text x="36.7" y="116.4" transform="rotate(-90 36.7 116.4)">5</text>
<text x="39.2" y="116.4" transform="rotate(-90 39.2 116.4)">3</text>
<text x="41.7" y="116.4" transform="rotate(-90 41.7 116.4)">1</text>
<text x="133.9" y="116.4">33</text>
<text x="133.9" y="118.9">35</text>
<text x="143.5" y="116.4">34</text>
<text x="143.5" y="118.9">36</text>
<text x="31.6" y="124.6" transform="rotate(-90 31.6 124.6)">10</text>
<text x="34.1" y="123.4" transform="rotate(-90 34.1 123.4)">8</text>
<text x="36.7" y="123.4" transform="rotate(-90 36.7 123.4)">6</text>
<text x="39.2" y="123.4" transform="rotate(-90 39.2 123.4)">4</text>
<text x="41.7" y="123.4" transform="rotate(-90 41.7 123.4)">2</text>
<text x="62" y="120.3" transform="rotate(-90 62 120.3)">1</text>
<text x="64.6" y="120.3" transform="rotate(-90 64.6 120.3)">2</text>
<text x="67.1" y="120.3" transform="rotate(-90 67.1 120.3)">3</text>
<text x="69.7" y="120.3" transform="rotate(-90 69.7 120.3)">4</text>
<text x="72.2" y="120.3" transform="rotate(-90 72.2 120.3)">5</text>
<text x="74.7" y="120.3" transform="rotate(-90 74.7 120.3)">6</text>
<text x="77.3" y="120.3" transform="rotate(-90 77.3 120.3)">7</text>
<text x="79.8" y="120.3" transform="rotate(-90 79.8 120.3)">8</text>
<text x="79.8" y="157" transform="rotate(-90 79.8 157)">1</text>
<text x="82.4" y="157" transform="rotate(-90 82.4 157)">2</text>
<text x="84.9" y="157" transform="rotate(-90 84.9 157)">3</text>
<text x="112.8" y="157" transform="rotate(-90 112.8 157)">8</text>
<text x="115.4" y="157" transform="rotate(-90 115.4 157)">7</text>
<text x="117.9" y="157" transform="rotate(-90 117.9 157)">6</text>
<text x="120.5" y="157" transform="rotate(-90 120.5 157)">5</text>
<text x="123" y="157" transform="rotate(-90 123 157)">4</text>
<text x="125.5" y="157" transform="rotate(-90 125.5 157)">3</text>
<text x="128.1" y="157" transform="rotate(-90 128.1 157)">2</text>
<text x="130.6" y="157" transform="rotate(-90 130.6 157)">1</text>
<text x="161.1" y="157" transform="rotate(-90 161.1 157)">1</text>
<text x="163.6" y="157" transform="rotate(-90 163.6 157)">2</text>
<text x="166.2" y="157" transform="rotate(-90 166.2 157)">3</text>
</g>
<g font-size="1.4" fill="#808080">
<text x="34.9" y="38.1">ESP-01</text>
<text x="38.2" y="36.4">J5</text>
<text x="79.9" y="38.1">HC-SR501</text>
<text x="80" y="36.4">J6</text>
<text x="91.5" y="38.1">Comm</text>
<text x="93.3" y="36.4">J13</text>
<text x="143.4" y="39">HC-SR04</text>
<text x="143.5" y="40.7">J7</text>
<text x="178.1" y="52.7" transform="rotate(-90 178.1 52.7)">J11</text>
<text x="180.8" y="52.3" transform="rotate(-90 180.8 52.3)">PA</text>
<text x="178.1" y="85.8" transform="rotate(-90 178.1 85.8)">J12</text>
<text x="180.8" y="85.5" transform="rotate(-90 180.8 85.5)">PC</text>
<text x="180.1" y="108.7" transform="rotate(-90 180.1 108.7)">J14</text>
<text x="181.8" y="110.7" transform="rotate(-90 181.8 110.7)">Timers</text>
<text x="44.4" y="118.7">PK</text>
<text x="44.4" y="121.4">J10</text>
<text x="73.3" y="158.4">KY-018</text>
<text x="76.3" y="160">J4</text>
<text x="133.3" y="158.4">ADXL345</text>
<text x="133.3" y="160">J9</text>
<text x="154.8" y="158.4">DHT11</text>
<text x="157.6" y="160">J8</text>
</g>
</svg>
